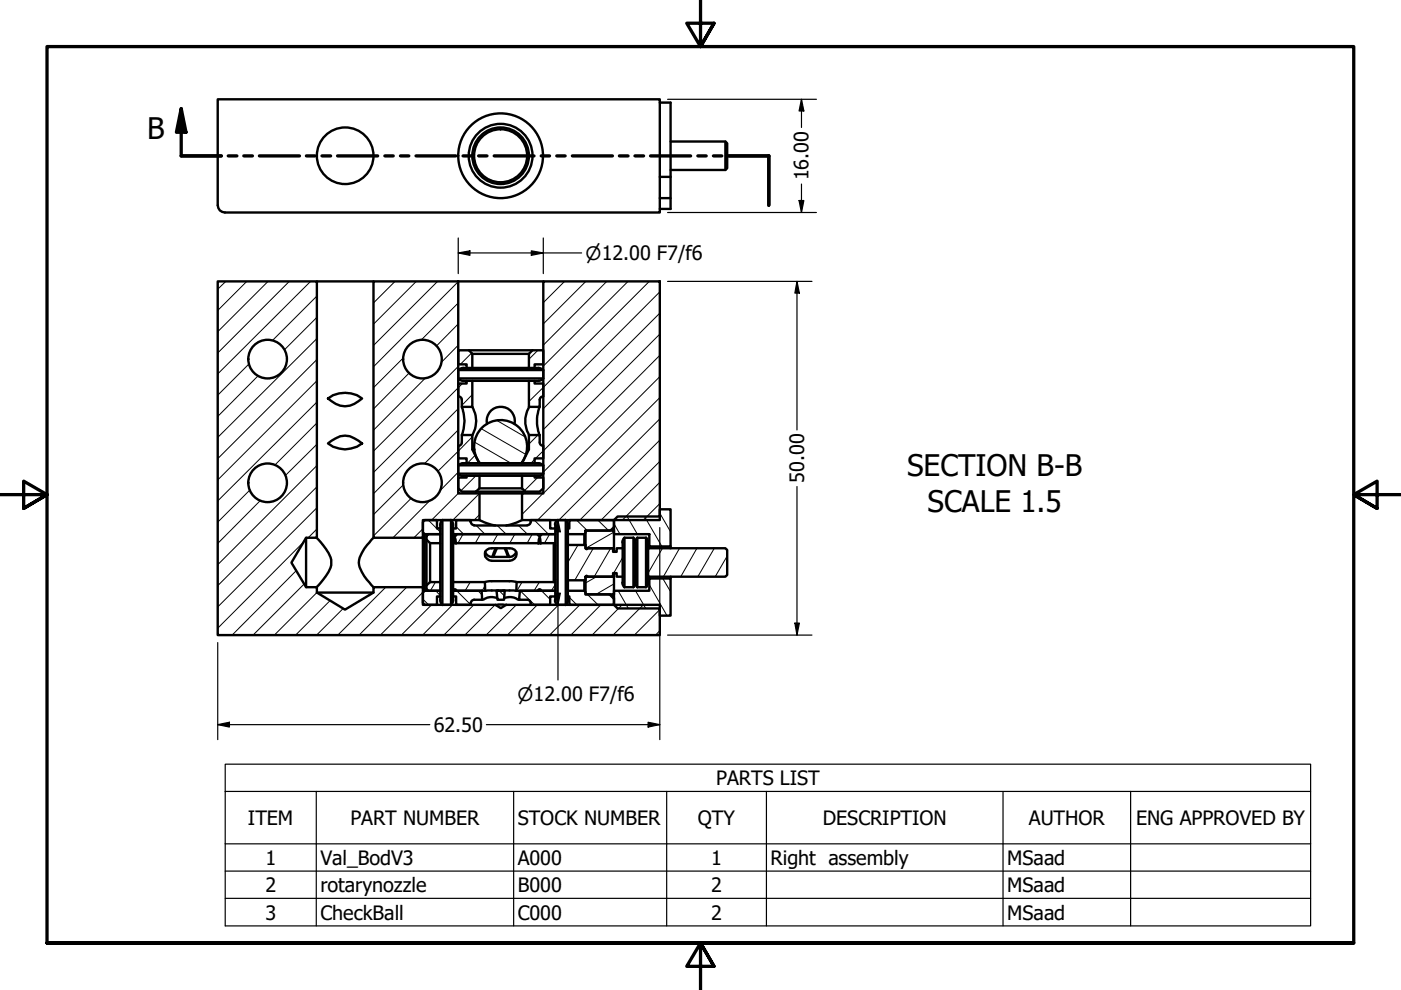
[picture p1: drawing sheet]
<svg xmlns="http://www.w3.org/2000/svg" width="297mm" height="210mm" viewBox="0 0 297 210" stroke-linecap="round" stroke-linejoin="round" font-family="sans-serif">
<!-- layer: Hatch (ANSI) -->
<g fill="none" stroke="#000" stroke-width=".21">
<path d="M47.9 59.7l-1.7 1.6M52.3 59.7l-6.1 6.1M56.8 59.7l-10.6 10.6M61.3 59.7l-15.1 15.1M65.8 59.7l-19.6 19.6M79.3 59.7l-.1 .1M83.8 59.7l-4.6 4.5M88.3 59.7l-9.1 9M92.8 59.7l-13.6 13.6M97.2 59.7l-18 18.1M115.2 59.7h.1M119.7 59.7l-4.5 4.5"/>
<path d="M124.2 59.7l-9 9M128.7 59.7l-13.5 13.5M133.2 59.7l-18 17.9M137.7 59.7l-25.6 25.4M52.8 77.1l-6.6 6.7M54.7 79.7l-8.5 8.6M67.2 76.2l-21 21.1M67.2 71.8l-21 20.9M67.2 67.3l-6.9 6.8M67.2 62.8l-9.4 9.4M85.5 75.9l-6.3 6.3M86.7 79.1l-7.5 7.6"/>
<path d="M97.2 77.7l-18 18M97.2 73.2l-3.6 3.6M97.2 68.7l-4.7 4.7M97.2 64.2l-7.9 7.8M100 74.8l-2.4 2.5M114 74.3l-1.9 1.9M139.9 66.4l-24.7 24.7M139.9 61.9l-24.7 24.7M139.9 70.8l-26.4 26.4M139.9 79.9l-29.2 29.2M139.9 75.3l-24.7 24.8M67.2 98.7l-21 21"/>
<path d="M67.2 94.2l-6.7 6.6M67.2 89.7l-8.9 8.9M67.2 85.3l-21 20.9M67.2 80.7l-21 21.1M90.2 80.2l-11 11M97.2 91.2l-7.2 7.1M97.2 86.6l-18 18.1M98 81.3l-18.8 18.9M100.1 92.6l-7.3 7.3M100.1 83.7l-2.2 2.3M100.6 93.8l7.7 4.4M100.8 96.5l-1.7 1.7"/>
<path d="M101.7 98l.3 .2M102 90.9l9.5 5.5M105.4 89.2l5.9 3.4M113.3 97.4l-.7 .8M114 92.2l-1.9 1.9M139.9 97.8l-12.5 12.5M139.9 93.3l-17 17M139.9 88.8l-21.4 21.5M139.9 84.3l-25.9 26M53 103.9l-6.8 6.8M55.2 106.1l-9 9.1M64.3 115l-18.1 18.2"/>
<path d="M67.2 112.2l-1.9 1.8M67.2 107.7l-21 21M67.2 103.2l-21 21M85.5 102.8l-6.3 6.3M87.1 105.7l-7.9 7.9M89.7 112.1l-1.9 1.9M90.8 110.3l2.5 2.5M90.9 113.3l-.5 .7M91.1 106.1l-7.8 7.9M96.7 111.7l1.6 1.6M97.2 104.6l-5.7 5.7M97.2 100.1l-3.9 3.9"/>
<path d="M98.2 113.3l-1.1 1.9M100.9 100.9l-3.2 3.1M101 111.4l1.8 1.9M101.7 104.6l-5.7 5.7M101.7 109.1l-1.2 1.2M101.9 113.3l-1.1 1.9M105.4 111.4l1.9 1.9M105.5 113.3l-1 1.9M109.2 113.3l-1.1 1.9M109.9 111.4l1.9 1.9M112.8 113.3l-1 1.9M113.3 110.3l3 3"/>
<path d="M114 101.3l-2.8 2.7M116.5 113.3l-1.1 1.9M120.4 112.9l.4 .4M122.2 110.3l2.3 2.2M122.6 115.5l-2.2 3.7M124.3 112.5l-.2 .1M125.8 116.2l-3.9 6.8M126.7 110.3l2.3 2.2M129.5 116.2l-3.5 6.1M130.2 111l1.2 2.3M130.2 112.8l-6 3.4M132 118.2l-1.9 3.3"/>
<path d="M133 109.5l2.1 3.8M134.7 119.9h.1M136.7 109.5l3.6 6.4M139.9 106.8l-3.5 3.5M139.9 102.3l-7.9 8M139.9 108.8l2.3 3.9M140.5 116.2l-3.1 5.3M144.1 116.2l-3.4 6.1M147.8 116.2l-3.5 6.1M151.4 116.2l-3.4 6.1M154.2 117.9l-2.6 4.4M62.8 121l-13.6 13.7"/>
<path d="M64.5 123.8l-10.8 10.9M67.2 125.6l-9 9.1M70 127.4l-7.3 7.3M72.8 129l-5.7 5.7M81.8 124.5l-10.2 10.2M86.2 124.5l-10.1 10.2M89.7 125.6l-9.1 9.1M89.7 127l1.2 1.2M91.5 128.2l-6.4 6.5M92.3 123.4l-1.1 1.9M92.4 125.3l.9 1M95.9 128.2l-6.3 6.5"/>
<path d="M96.8 125.3l3 2.9M99.7 123.4l-1.1 1.9M100.5 128.2l-6.4 6.5M101.3 125.3l.9 .8M102.8 124.2l-.6 1.1M105 128.2l-6.4 6.5M105.9 125.3l1 1M109.5 128.2l-6.4 6.5M110.3 125.3l3 2.9M110.7 123.4l-1.1 1.9M113.9 128.2l-6.3 6.5M114.4 123.4l-1.2 1.9"/>
<path d="M114.8 125.3l1.8 1.8M117.7 123.9l-.8 1.4M118.4 128.2l-6.3 6.5M120.4 126.3l.1 .2M120.7 126.7l1.6 1.5M122.9 128.2l-6.4 6.5M123.8 125.3l.3 .3M124.5 126l2.3 2.2M126.5 122.3l-2.4 1.3M127.4 128.2l-6.4 6.5M129 126l1.2 1.2M130 121.6l-.3 .7"/>
<path d="M130.2 123.8l-3.8 2.2M131.1 125.3l2.1 3.7M131.9 128.2l-6.4 6.5M134.7 125.3l2.2 3.7M136.4 128.2l-6.4 6.5M137.7 124l3.7 6.5M139.9 133.7l-.9 1M139.9 129.3l-5.4 5.4M140.5 122.7l1.7 2.7"/>
</g>
<!-- layer: Visible (ANSI) -->
<g fill="none" stroke="#000" stroke-width=".51">
<path d="M46.2 21.1h93.7v24h-92.2a1.52 1.52 0 0 1-1.5-1.6zM139.9 37.5h2.3v4.5h-2.3M139.9 21.8h2.3v15.7M142.2 30h11.6l.4 .4v5.3l-.4 .3h-11.6M153.8 30v6M46.2 59.7h21v54.3h-2.3l-3.1 5.3 3.1 5.2h2.3v1.1l6 3.7 6-3.7v-1.1h10.5v3.7h15.3l1.2 .7 1.1-.7h32.6v6.5h-93.7zM67.2 59.7h12M79.2 59.7h18v44.9h4.5v5.7h-12v3.7h-10.5zM97.2 59.7h18M115.2 59.7h24.7v50.6h-29.2v-5.7h4.5zM142.2 42v2.3h-2.3M97.2 78.5h18v1.7h-18z"/>
<path d="M98.2 78h16M98.2 78l-.6 .1-.4 .4M99.4 74.3h15.8v3h-1.9v.7M100.1 75l-.7-.7h-2.2v3h1.7v.7M100.1 75v3M100.1 75h12M112.9 74.3l-.8 .7v3M114.1 78l.6 .1 .5 .4M69.5 94a6.8 6.8 0 0 1 3.7-1.6 6.8 6.8 0 0 1 3.6 1.6 5.8 5.8 0 0 1-7.3 0zM69.5 84.5a6 6 0 0 1 7.3 0 5.3 5.3 0 0 1-4.7 1.5l-.9-.4zM97.2 94.5v2.7h1.7v1M97.2 98.7h18v1.7h-18z"/>
<path d="M97.2 80.3l.4 .3 .6 .1M97.9 93.8a.73 .73 0 0 1-.7 .7M97.9 93.8v-1.6h2.2v3.1l1.5 2.9M97.9 86.3a7.9 7.9 0 0 1 0 5.9M98.2 98.2h16M98.2 80.7h16M98.2 98.2l-.6 .1-.4 .4M98.9 80.7v.6h-1.7v2.7M100.1 80.7v5.6h-2.2v-1.5a.73 .73 0 0 0-.7-.8M100.1 86.3a5.8 5.8 0 0 1 0 5.9M100.1 95.3h.5M101.8 98.2a5.6 5.6 0 0 1 .5-7.6 5.6 5.6 0 0 1 7.7 0 5.6 5.6 0 0 1 .5 7.6"/>
<path d="M103.3 89.9a2.99 2.99 0 0 1 2.9-3.6 2.99 2.99 0 0 1 2.9 3.6M111.8 95.3h.3M112.1 80.7v5.6h2.3v-1.6a.73 .73 0 0 1 .8-.7v-2.7h-1.9v-.6M112.1 86.3a6 6 0 0 0 0 5.9M114.1 98.2l.6 .1 .5 .4M114.4 93.8v-1.6h-2.3v3.1l-1.4 2.9M114.4 86.3a8.1 8.1 0 0 0 0 5.9M114.4 93.8a.73 .73 0 0 0 .8 .7v2.7h-1.9v1M115.2 80.3l-.5 .3-.6 .1M64.9 114v10.5M67.2 114a14.5 14.5 0 0 1 3 4.7 4.1 4.1 0 0 1-1.1 3.4l-1.9 2.4M79.2 114a12.1 12.1 0 0 0-3.1 4.7 5.2 5.2 0 0 0 1.7 4.2l1.4 1.6"/>
<path d="M89.7 114v10.5M90 113.3v12M90.4 114.4v9.7M91.2 115.2v8.2M93.3 112h-.7v-1.7h-2.6l-.3 .4v2.2l.3 .4h3.3h-2.5l-.4 .3v.8l.8 .8h2.1M93.3 111.3v15.9M93.8 110.3h1.8v17.9h-1.8zM93.8 110.2l-.3 .5-.2 .6M95.6 110.2l.4 .5 .1 .6M96.1 113.3h21.6M96.1 111.3v15.9M96.1 115.2h.1"/>
<path d="M96.2 115.2l.1-1.2 .3 .4v.8M96.2 115.2h-.1h.7h-.2M96.6 115.2h17.6M96.8 113.3l-.3 .3-.4-.2M97.2 100.5l.4 .3 .6 .1M98.2 100.9h16M98.9 100.9v.4h-1.7v2.2l.7 .7h3M99.8 110.7v-.4h-3.1v1.7h-.6M99.8 110.6a.73 .73 0 0 0 .8 .8M100.5 111.4h11.3M100.9 104.2h10.5M101.7 110.3l1.4 .6 1.9 .5"/>
<path d="M101.7 100.9v2.6l-.8 .7M101.7 104.6h9M101.7 103.5h9M102.9 117.1a1.53 1.53 0 0 0 1.4 1h3.7a1.72 1.72 0 0 0 1.5-1M103.3 116.6l.4-.3 .6-.1h3.7a1.35 1.35 0 0 1 1.5 1.4 1.35 1.35 0 0 1-1.5 1.3h-3.7a1.34 1.34 0 0 1-1.4-.8 1.34 1.34 0 0 1 .4-1.5zM105.1 116.2l-.7 1.9M105.3 116.2l-.7 1.9M107 116.2l.7 1.9M107.3 116.2l.6 1.9M110.7 110.3l-1.5 .6-1.9 .5M110.7 100.9v2.6M112.5 110.7v-.4h4.1v1.7h1.1"/>
<path d="M112.5 110.6a.73 .73 0 0 1-.7 .8M113.3 100.9v.4h1.9v2.2l-.8 .7h-3l-.7-.7M114 113.3a.35 .35 0 0 0 .4 .3 .35 .35 0 0 0 .3-.3M114.2 115.2l.2-1.2h.1l.1 1.2M114.2 115.2h-.2h.7h-.1M114.6 115.2h2.8l.3 .4M115.2 100.5l-.5 .3-.6 .1M117.4 115.2v8.2M117.7 111.3v15.9M118.1 110.2l-.3 .5-.1 .6M118.2 110.3h1.8M118.2 110.3v17.9h1.8v-17.9"/>
<path d="M119.9 110.2l.4 .5 .1 .6M120.4 112h.3v-1.7h9.5v1.5l-.8 .7h-5.3v.4l-.2 .4h-3.5v2.2h3.7v.7M120.4 111.3v15.9M123.9 113.3v2.2M124.1 112.5h6.1v3.7h-6.1zM124.2 116.3l.2 .1 .1-.1M124.5 116.2h5.5v.8h.7v-.8h1.3M130.2 110.3l.7-.8h9v-1.5h2.3v7.9h-4.5v-2.6h-7.5zM130.2 116.2v.8M132 115v8.5M132.4 114l-.3 .5-.1 .5M132.4 114h1.9v10.5h-1.9z"/>
<path d="M134.7 116.2h.1M134.7 115v8.5M135.1 114l-.3 .5-.1 .5-.1-.5-.3-.5M135.1 114h1.9v10.5h-1.9M135.1 114v10.5M137 114l.3 .5 .1 .5M137.4 116.2h16.4l.4 .4v5.3l-.4 .4h-16.4M137.4 115v8.5M137.7 115.9v.3M142.2 115.9v.3M67.2 125.6h12M93.3 127.3l.2 .5 .3 .5"/>
<path d="M93.3 123.4h-2.1l-.8 .7v.8l.4 .4h2.5h-3.3l-.3 .3v2.3l.3 .3h2.6v-1.7h.7M96.1 126.5h.6v1.7h3.1v-.3M96.1 125.3h6.8M96.1 123.4h6.7M96.1 127.3l-.1 .5-.4 .5M96.1 125.2l.4-.3 .3 .4M100.6 127.2a.73 .73 0 0 0-.8 .7M102.1 125.3l.1 1.9h-1.7M102.8 123.4l1-.2h4.7l1 .2M102.8 123.4l.1 1.9M102.9 125.3h6.6M105 128.2h2.3"/>
<path d="M105.3 125.3h1.7l-.1 1.9h-1.4zM105.4 126.8a3.7 3.7 0 0 0-3.2 .4M105.7 125.2l-.4 .1M106.6 125.2l.4 .1M106.9 126.8a3.7 3.7 0 0 1 3.1 .4M109.5 125.3h4.5M109.5 123.4v1.9M111.8 127.2a.73 .73 0 0 1 .7 .7M114 125.3a.35 .35 0 0 1 .4-.4 .35 .35 0 0 1 .3 .4M114.8 125.3h2.9h-7.5l-.2 1.9h1.8M117.7 127.3l.1 .5 .3 .5M117.7 126.5h-1.1v1.7h-4.1v-.3"/>
<path d="M117.7 122.9l-.3 .5h-7.9M120.4 127.3l-.1 .5-.4 .5M123.9 123v2.3M124.1 122.3v.7h-3.7v2.3h3.5l.2 .3v.4h5.3l.8 .8v1.4h-9.5v-1.7h-.3M124.1 122.3h6.1v3.7h-6.1zM124.2 122.2l.2-.1 .1 .1M124.5 122.3h5.5v-.8h.7v.8h1.3M130.2 125.3h7.5v-2.6h4.5v7.8h-2.3v-1.5h-9l-.7-.8zM130.2 121.5v.8M132 123.5l.1 .5 .3 .5M134.7 122.3h.1M135.1 124.5l-.3-.5-.1-.5-.1 .5-.3 .5"/>
<path d="M137.4 123.5l-.1 .5-.3 .5M137.7 122.3v.4M142.2 122.3v.4"/>
<circle cx="73.2" cy="33" r="6"/>
<circle cx="106.1" cy="33" r="5.6"/>
<circle cx="106.1" cy="33" r="6"/>
<circle cx="106.1" cy="33" r="6.8"/>
<circle cx="106.1" cy="33" r="9"/>
<circle cx="56.7" cy="76.1" r="4.1"/>
<circle cx="89.6" cy="76.1" r="4.1"/>
<circle cx="56.7" cy="102.4" r="4.1"/>
<circle cx="89.6" cy="102.4" r="4.1"/>
</g>
<!-- layer: Section Line (ANSI) -->
<g fill="none" stroke="#000" stroke-width=".7">
<path d="M38.4 23l1 5h-2zM38.4 23v10.1h8.5M48.4 33.1h1.8M51.7 33.1h1.8M55 33.1h8.5M65 33.1h1.8M68.3 33.1h1.8M71.6 33.1h8.5M81.6 33.1h1.8M84.9 33.1h1.8M88.2 33.1h8.4M98.2 33.1h1.7"/>
<path d="M101.5 33.1h1.8M104.8 33.1h8.4M114.7 33.1h1.8M118 33.1h1.8M121.3 33.1h8.6M131.3 33.1h1.9M134.6 33.1h1.9M137.9 33.1h8.5M148 33.1h1.7M151.3 33.1h1.7M154.5 33.1h8.5v10.4"/>
</g>
<path d="M38.4 23l1 5h-2z" fill-rule="evenodd" fill="#000"/>
<!-- layer: Symbol (ANSI) -->
<path d="M47.8 167.8v-5.8h230.1v5.8M47.8 167.8h230.1v11.1M47.8 167.8v28.5h230.1v-17.4M47.8 178.9h230.1M67.1 167.8v28.5M108.9 167.8v28.5M141.4 167.8v28.5M162.5 167.8v28.5M212.7 167.8v28.5M239.7 167.8v28.5M47.8 184.7h230.1M47.8 190.5h230.1" fill="none" stroke="#000" stroke-width=".25"/>
<!-- layer: Border (ANSI) -->
<path d="M148.5 -.1v10l-2.9-5h5.8l-2.9 5 2.9-5M0 104.9h10l-5-2.9v5.8l5-2.9-5 2.9M297 104.9h-10l5-2.9v5.8l-5-2.9 5 2.9M10 199.9v-190h277v190h-277h277M151.4 204.9l-2.9-5 2.9 5h-5.8l2.9-5v10" fill="none" stroke="#000" stroke-width=".7"/>
<!-- layer: Dimension (ANSI) -->
<g fill="none" stroke="#000" stroke-width=".25">
<path d="M141.5 21.1h31.6M169.9 21.1l.5 2.4h-1zM169.9 21.1v5.9M169.9 39v6.1M97.2 53.6l2.4-.4v.9zM97.2 53.6h26.1M97.2 50.5v7.5M112.6 53.2l2.6 .4-2.6 .5zM115.2 50.5v7.5M141.5 59.7h30.6M141.5 45.1h31.6M169 59.7l.5 2.4h-1z"/>
<path d="M169 59.7v31.5M169.4 42.5h1l-.5 2.6zM118.3 110.3l.5 2.4h-1zM118.3 110.3v33.9M139.9 111.9v44.9M169 103.2v31.5M46.2 136.2v20.6M106.6 128.2h14.9M117.8 125.8h1l-.5 2.4zM141.5 134.7h30.6M168.5 132.1h1l-.5 2.6zM46.2 153.6l2.4-.5v1z"/>
<path d="M46.2 153.6h44.9M103.1 153.6h36.8M137.4 153.1l2.5 .5-2.5 .5z"/>
</g>
<g fill="#000">
<path d="M169.9 21.1l.5 2.4h-1z" fill-rule="evenodd"/>
<path d="M97.2 53.6l2.4-.4v.9z" fill-rule="evenodd"/>
<path d="M112.6 53.2l2.6 .4-2.6 .5z" fill-rule="evenodd"/>
<path d="M169.4 42.5h1l-.5 2.6z" fill-rule="evenodd"/>
<path d="M169 59.7l.5 2.4h-1z" fill-rule="evenodd"/>
<path d="M118.3 110.3l.5 2.4h-1z" fill-rule="evenodd"/>
<path d="M117.8 125.8h1l-.5 2.4z" fill-rule="evenodd"/>
<path d="M168.5 132.1h1l-.5 2.6z" fill-rule="evenodd"/>
<path d="M46.2 153.6l2.4-.5v1z" fill-rule="evenodd"/>
<path d="M137.4 153.1l2.5 .5-2.5 .5z" fill-rule="evenodd"/>
</g>
<g font-size="6.3">
<text x="31.2" y="29.5">B</text>
<text x="192.3" y="100.9">SECTION B-B</text>
<text x="196.7" y="108.5">SCALE 1.5</text>
</g>
<g font-size="4.2">
<text x="171.4" y="38.3" transform="rotate(-90 171.4 38.3)">16.00</text>
<text x="170.5" y="102.3" transform="rotate(-90 170.5 102.3)">50.00</text>
<text x="91.9" y="155.2">62.50</text>
<text x="151.8" y="166.5">PARTS LIST</text>
<text x="52.6" y="174.9">ITEM</text>
<text x="74.3" y="174.9">PART NUMBER</text>
<text x="109.8" y="174.9">STOCK NUMBER</text>
<text x="148" y="174.9">QTY</text>
<text x="174.4" y="174.9">DESCRIPTION</text>
<text x="218.1" y="174.9">AUTHOR</text>
<text x="240.9" y="174.9">ENG APPROVED BY</text>
<text x="56.3" y="183.3">1</text>
<text x="67.9" y="183.4">Val_BodV3</text>
<text x="109.8" y="183.4">A000</text>
<text x="150.7" y="183.3">1</text>
<text x="163.4" y="183.4">Right assembly</text>
<text x="213.6" y="183.4">MSaad</text>
<text x="56.3" y="189.1">2</text>
<text x="67.9" y="189.2">rotarynozzle</text>
<text x="109.8" y="189.1">B000</text>
<text x="150.7" y="189.1">2</text>
<text x="213.6" y="189.2">MSaad</text>
<text x="56.3" y="195">3</text>
<text x="67.9" y="195">CheckBall</text>
<text x="109.8" y="195">C000</text>
<text x="150.7" y="195">2</text>
<text x="213.6" y="195">MSaad</text>
</g>
<g font-size="3.9">
<text x="124.1" y="55.2">⌀12.00 F7/f6</text>
<text x="109.7" y="148.7">⌀12.00 F7/f6</text>
</g>
</svg>
